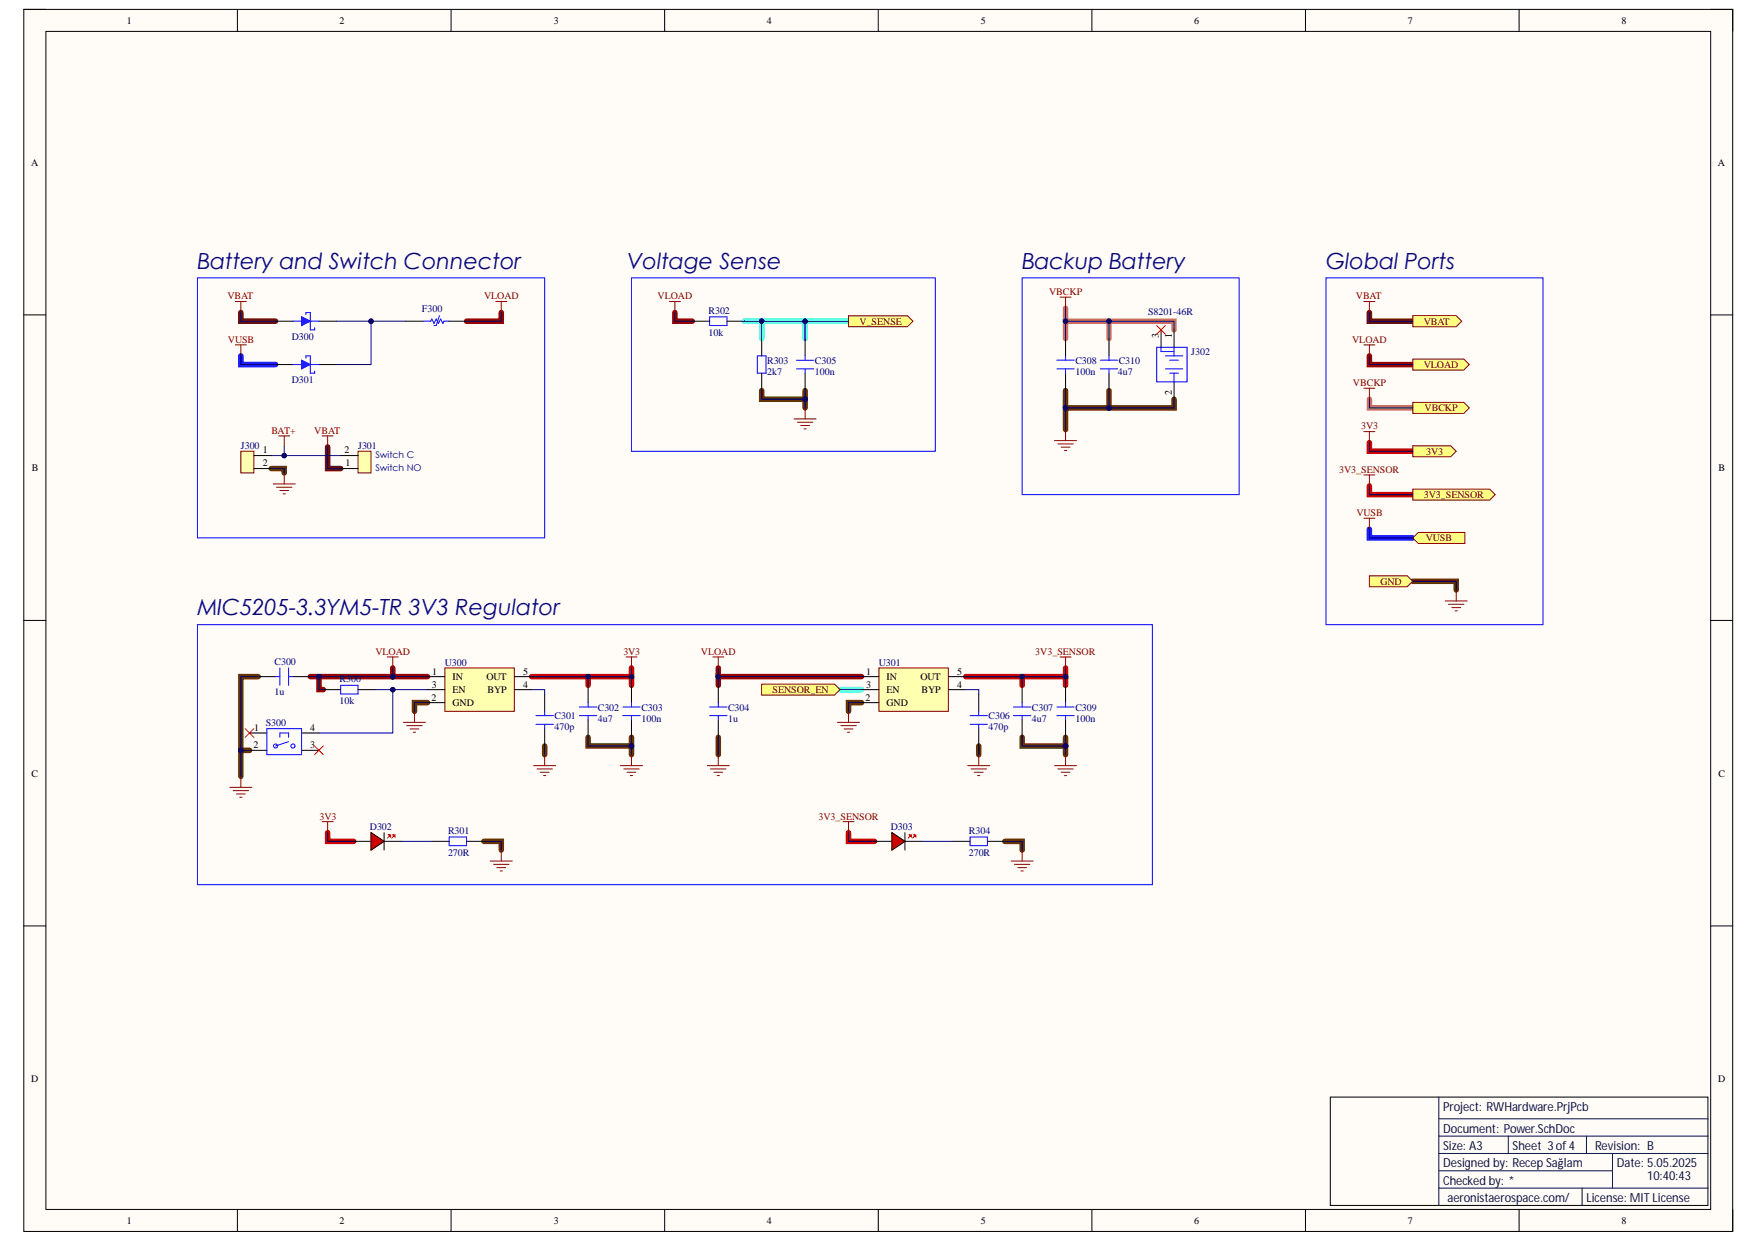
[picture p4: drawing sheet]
<svg xmlns="http://www.w3.org/2000/svg" width="297mm" height="210mm" viewBox="0 0 297 210" stroke-linecap="round" stroke-linejoin="round" font-family="sans-serif">
<path d="M4 1.6h288.6v206.4h-288.6z" fill-rule="evenodd" fill="#fffcf8"/>
<path d="M4 1.6h288.6v206.4h-288.6z" fill="none" stroke="#000" stroke-width=".17"/>
<path d="M7.7 5.3h281.2v198.9h-281.2z" fill-rule="evenodd" fill="#fffcf8"/>
<g fill="none" stroke="#000" stroke-width=".17">
<path d="M4 1.6h3.7M7.7 5.3h281.2v198.9h-281.2zM40.1 1.6v3.7M76.2 1.6v3.7M112.2 1.6v3.7M148.3 1.6v3.7M184.4 1.6v3.7M220.5 1.6v3.7M256.5 1.6v3.7M288.9 1.6h3.7v3.7M4 53.2h3.7M288.9 53.2h3.7"/>
<path d="M4 104.8h3.7M288.9 104.8h3.7M4 156.4h3.7M288.9 156.4h3.7M40.1 204.2v3.8M76.2 204.2v3.8M112.2 204.2v3.8M148.3 204.2v3.8M184.4 204.2v3.8M220.5 204.2v3.8M256.5 204.2v3.8M292.6 204.2v3.8"/>
</g>
<path d="M231.2 74.7v1.5h7.4M231.2 82.1v1.4h7.4M99.3 114.3v1.4M106.6 112.8v1.5h-16.8M106.6 114.3v1.4M172.6 114.3v1.4M179.9 112.8v1.5h-16.8M179.9 114.3v1.4M55.3 140.6v1.5h4.4M143.3 140.6v1.5h4.4" fill="none" stroke="#c00" stroke-width=".93"/>
<g fill="none" stroke="#633300" stroke-width=".93">
<path d="M45.8 79.1h2.2v.8M128.6 66v1.4h7.4v1.5M136 66v1.4M179.9 66v2.9M187.3 66v2.9M198.3 67.4v1.5h-18.4v3.6M238.6 98.2h7.3v1.4M43.6 114.3h-2.9v12.4M72.2 118.7h-2.2v1.4M145.5 118.7h-2.2v1.4M42.1 126.7h-1.4v4.4M92 126v1.4"/>
<path d="M99.3 124.5v1.5h7.3M106.6 124.5v2.9M121.3 124.5v2.9M165.3 126v1.4M172.6 124.5v1.5h7.3M179.9 124.5v2.9M81.7 142.1h3v1.4M169.7 142.1h2.9v1.4"/>
</g>
<path d="M84.6 52.8v1.4h-5.8M114 52.8v1.4h2.9M231.2 60.1v1.5h7.4M52.4 114.3h13.9M53.9 114.3v2.2h.7M66.3 112.8v1.5M66.3 114.3h5.9M121.3 112.8v1.5M145.5 114.3h-24.2v1.4" fill="none" stroke="#900" stroke-width=".93"/>
<path d="M125.7 54.2h17.6M128.6 54.2v3M136 54.2v3M141.9 116.5h3.6" fill="none" stroke="#0ff" stroke-width=".93"/>
<path d="M40.7 52.8v1.4h5.8M231.2 52.8v1.4h7.4M55.3 75.5v3.6h2.2" fill="none" stroke="#600" stroke-width=".93"/>
<path d="M40.7 60.1v1.5h5.8M231.2 89.4v1.4h7.4" fill="none" stroke="#00f" stroke-width=".93"/>
<path d="M179.9 52.1v2.1M187.3 54.2v3M198.3 55.7v-1.5h-18.4v3M231.2 67.4v1.5h7.4" fill="none" stroke="#e06666" stroke-width=".93"/>
<path d="M75.1 112.8h11.7v7.3h-11.7z" fill-rule="evenodd" fill="#ffffb0"/>
<path d="M65.4 110.9h1.9M66.3 110.9v1.9M75.1 112.8h11.7v7.3h-11.7zM105.7 110.9h1.9M106.6 110.9v1.9M38.8 133h3.7M39.4 133.5h2.6M39.9 134.1h1.5M40.5 134.6h.4M40.7 131.1v1.9" fill="none" stroke="#800000" stroke-width=".17"/>
<g fill="none" stroke="#000" stroke-width=".17">
<path d="M43.6 114.3h2.9M49.5 114.3h2.9M72.2 114.3h2.9M72.2 118.7h2.9M72.2 116.5h2.9M86.8 114.3h3M86.8 116.5h3M99.3 115.7v3M106.6 115.7v3M99.3 121.6v2.9M106.6 121.6v2.9M59.7 142.1h3"/>
<path d="M64.9 140.6v2.9"/>
</g>
<g fill="none" stroke="#00f" stroke-width=".17">
<path d="M33.3 105.5h161.3v43.9h-161.3zM46.5 114.3h.8M47.3 112.8v2.9M48.7 112.8v2.9M48.7 114.3h.8M97.8 119.4h3M99.3 118.7v.7M105.2 119.4h2.9M106.6 118.7v.7M97.8 120.8h3M99.3 120.8v.8M105.2 120.8h2.9"/>
<path d="M106.6 120.8v.8"/>
</g>
<path d="M62.7 140.6l2.2 1.5-2.2 1.4z" fill="#f00"/>
<path d="M62.7 140.6l2.2 1.5-2.2 1.4z" fill="none" stroke="#f00" stroke-width=".17"/>
<path d="M62.7 140.6l2.2 1.5-2.2 1.4zM64.9 142.1h2.9" fill="none" stroke="#000" stroke-width=".17"/>
<path d="M65.6 141h.4v.3z" fill="#f00"/>
<path d="M65.6 141h.4v.3zM65.8 141.2l-.4 .3" fill="none" stroke="#f00" stroke-width=".17"/>
<path d="M66.3 141h.4v.3z" fill="#f00"/>
<path d="M66.3 141h.4v.3zM66.5 141.2l-.4 .3" fill="none" stroke="#f00" stroke-width=".17"/>
<path d="M54.4 138.8h1.9M55.3 138.8v1.8M104.8 129.3h3.7M105.3 129.9h2.6M105.9 130.4h1.5M106.5 131h.3M106.6 127.4v1.9M82.8 145.4h3.7M83.3 146h2.7M83.9 146.5h1.5M84.5 147.1h.3M84.7 143.5v1.9" fill="none" stroke="#800000" stroke-width=".17"/>
<path d="M75.9 141.3h2.9v1.5h-2.9z" fill="none" stroke="#00f" stroke-width=".17"/>
<path d="M72.9 142.1h3M78.8 142.1h2.9" fill="none" stroke="#000" stroke-width=".17"/>
<path d="M148.4 112.8h11.7v7.3h-11.7z" fill-rule="evenodd" fill="#ffffb0"/>
<path d="M120.4 110.9h1.8M121.3 110.9v1.9M148.4 112.8h11.7v7.3h-11.7zM179 110.9h1.9M179.9 110.9v1.9M119.4 129.3h3.8M120 129.9h2.6M120.6 130.4h1.4M121.1 131h.4M121.3 127.4v1.9" fill="none" stroke="#800000" stroke-width=".17"/>
<g fill="none" stroke="#000" stroke-width=".17">
<path d="M121.3 115.7v3M145.5 114.3h2.9M145.5 118.7h2.9M145.5 116.5h2.9M160.1 114.3h3M160.1 116.5h3M172.6 115.7v3M179.9 115.7v3M121.3 121.6v2.9M172.6 121.6v2.9M179.9 121.6v2.9M147.7 142.1h2.9"/>
<path d="M152.8 140.6v2.9"/>
</g>
<path d="M119.8 119.4h3M121.3 118.7v.7M171.1 119.4h3M172.6 118.7v.7M178.5 119.4h2.9M179.9 118.7v.7M119.8 120.8h3M121.3 120.8v.8M171.1 120.8h3M172.6 120.8v.8M178.5 120.8h2.9M179.9 120.8v.8" fill="none" stroke="#00f" stroke-width=".17"/>
<path d="M150.6 140.6l2.2 1.5-2.2 1.4z" fill="#f00"/>
<path d="M150.6 140.6l2.2 1.5-2.2 1.4z" fill="none" stroke="#f00" stroke-width=".17"/>
<path d="M150.6 140.6l2.2 1.5-2.2 1.4zM152.8 142.1h2.9" fill="none" stroke="#000" stroke-width=".17"/>
<path d="M153.5 141h.4v.3z" fill="#f00"/>
<path d="M153.5 141h.4v.3zM153.7 141.2l-.3 .3" fill="none" stroke="#f00" stroke-width=".17"/>
<path d="M154.3 141h.4v.3z" fill="#f00"/>
<path d="M41.4 123l1.5 1.5M42.9 123l-1.5 1.5M53.1 126l1.5 1.4M54.6 126l-1.5 1.4M154.3 141h.4v.3zM154.5 141.2l-.4 .3" fill="none" stroke="#f00" stroke-width=".17"/>
<g fill="none" stroke="#800000" stroke-width=".17">
<path d="M39.7 50.9h1.9M39.7 58.2h1.9M40.7 50.9v1.9M40.7 58.2v1.9M83.7 50.9h1.9M84.6 50.9v1.9M113 50.9h1.9M114 50.9v1.9M47.1 73.6h1.8M48 73.6v1.9M48 79.9v1.8M54.4 73.6h1.9"/>
<path d="M55.3 73.6v1.9M134.1 70.7h3.7M134.7 71.3h2.6M135.2 71.9h1.5M135.8 72.4h.3M136 68.9v1.8M46.1 81.7h3.8M46.7 82.3h2.6M47.3 82.8h1.4M47.8 83.4h.4M68.1 122h3.8M68.7 122.5h2.6"/>
<path d="M69.2 123.1h1.5M69.8 123.7h.4M70 120.1v1.9M90.1 129.3h3.7M90.7 129.9h2.6M91.2 130.4h1.5M91.8 131h.4M92 127.4v1.9M141.4 122h3.7M142 122.5h2.6M142.4 138.8h1.8M142.5 123.1h1.5"/>
<path d="M143.1 123.7h.4M143.3 120.1v1.9M143.3 138.8v1.8M163.4 129.3h3.7M164 129.9h2.6M164.5 130.4h1.5M165.1 131h.4M165.3 127.4v1.9M178.1 129.3h3.7M178.6 129.9h2.6M179.2 130.4h1.5M179.8 131h.3"/>
<path d="M179.9 127.4v1.9M170.7 145.4h3.8M171.3 146h2.6M171.9 146.5h1.4M172.4 147.1h.4M172.6 143.5v1.9"/>
</g>
<path d="M33.3 46.9h58.7v43.9h-58.7zM71.5 54.2h1.2l.2-.3 .4 .7 .4-.7 .3 .7 .4-.7 .4 .7 .2-.4h.9M74.2 53.3l-.5 1.7h-.4M106.6 46.9h51.3v29.3h-51.3zM45.1 123h5.8v4.4h-5.8zM46.9 126a.35 .35 0 0 0-.5-.3 .35 .35 0 0 0-.1 .6 .35 .35 0 0 0 .6-.2M47.3 124.5v-.7h1.4v.7M48.7 125.2l-2.2 .8M49.8 126a.35 .35 0 0 0-.4-.4 .35 .35 0 0 0-.2 .6 .35 .35 0 0 0 .6-.1M163.8 141.3h2.9v1.5h-2.9z" fill="none" stroke="#00f" stroke-width=".17"/>
<path d="M68.5 54.2h3M75.9 54.2h2.9M42.1 123.8h3M42.1 126.7h3M50.9 123.8h3M50.9 126.7h3M160.9 142.1h2.9M166.7 142.1h3" fill="none" stroke="#000" stroke-width=".17"/>
<path d="M128.6 115.5h12.3l1 1-1 .9h-12.3z" fill-rule="evenodd" fill="#ffff80"/>
<path d="M128.6 115.5h12.3l1 1-1 .9h-12.3z" fill="none" stroke="#800000" stroke-width=".17"/>
<path d="M143.3 53.3h9.9l1 .9-1 1h-9.9z" fill-rule="evenodd" fill="#ffff80"/>
<path d="M143.3 53.3h9.9l1 .9-1 1h-9.9z" fill="none" stroke="#800000" stroke-width=".17"/>
<path d="M46.5 61.6h3M53.9 61.6h2.9" fill="none" stroke="#000" stroke-width=".17"/>
<path d="M49.5 61.6h1.4M51.7 60.5v-.4h.7v2.9h.7v-.3M52.4 61.6h1.5" fill="none" stroke="#00f" stroke-width=".17"/>
<path d="M50.9 60.8l1.5 .8-1.5 .7z" fill="#00f"/>
<path d="M49.5 54.2h1.4M51.7 53.1v-.3h.7v2.9h.7v-.4M52.4 54.2h1.5M50.9 60.8l1.5 .8-1.5 .7z" fill="none" stroke="#00f" stroke-width=".17"/>
<path d="M46.5 54.2h3M53.9 54.2h2.9" fill="none" stroke="#000" stroke-width=".17"/>
<path d="M50.9 53.5l1.5 .7-1.5 .8z" fill="#00f"/>
<g fill="none" stroke="#00f" stroke-width=".17">
<path d="M50.9 53.5l1.5 .7-1.5 .8zM172.6 46.9h36.7v36.6h-36.7zM195.3 58.6h5.2v5.9h-5.2zM196.1 58.6v.8h2.2M198.3 58.6v1.5M178.5 60.8h2.9M178.5 62.3h2.9M179.9 60.1v.7M179.9 62.3v.7M185.8 60.8h2.9M185.8 62.3h2.9M187.3 60.1v.7"/>
<path d="M187.3 62.3v.7M196.8 60.1h2.9M196.8 62.3h2.9M197.5 60.8h1.5M197.5 63h1.5M198.3 63v1.5"/>
</g>
<path d="M179.9 57.2v2.9M187.3 57.2v2.9M196.1 55.7v2.9M198.3 55.7v2.9M179.9 63v3M187.3 63v3M198.3 64.5v2.9" fill="none" stroke="#000" stroke-width=".17"/>
<path d="M195.3 55l1.5 1.5M196.8 55l-1.5 1.5" fill="none" stroke="#f00" stroke-width=".17"/>
<path d="M179 50.2h1.9M179.9 50.2v1.9M230.3 50.9h1.9M230.3 58.2h1.9M231.2 50.9v1.9M231.2 58.2v1.9M178.1 74.4h3.7M178.6 75h2.6M179.2 75.5h1.5M179.8 76.1h.3M179.9 72.5v1.9" fill="none" stroke="#800000" stroke-width=".17"/>
<path d="M238.6 53.3h7.3l.9 .9-.9 1h-7.3z" fill-rule="evenodd" fill="#ffff80"/>
<path d="M238.6 53.3h7.3l.9 .9-.9 1h-7.3z" fill="none" stroke="#800000" stroke-width=".17"/>
<path d="M238.6 60.6h8.6l.9 1-.9 .9h-8.6z" fill-rule="evenodd" fill="#ffff80"/>
<path d="M230.3 65.6h1.9M231.2 65.6v1.8M238.6 60.6h8.6l.9 1-.9 .9h-8.6z" fill="none" stroke="#800000" stroke-width=".17"/>
<path d="M238.6 68h8.6l.9 .9-.9 .9h-8.6z" fill-rule="evenodd" fill="#ffff80"/>
<path d="M230.3 72.9h1.9M231.2 72.9v1.8M238.6 68h8.6l.9 .9-.9 .9h-8.6z" fill="none" stroke="#800000" stroke-width=".17"/>
<path d="M238.6 75.3h6.4l.9 .9-.9 .9h-6.4z" fill-rule="evenodd" fill="#ffff80"/>
<path d="M238.6 75.3h6.4l.9 .9-.9 .9h-6.4zM230.3 80.2h1.9M231.2 80.2v1.9" fill="none" stroke="#800000" stroke-width=".17"/>
<path d="M238.6 82.6h13l.9 .9-.9 1h-13z" fill-rule="evenodd" fill="#ffff80"/>
<path d="M238.6 82.6h13l.9 .9-.9 1h-13z" fill="none" stroke="#800000" stroke-width=".17"/>
<path d="M231.2 97.2h6.4l1 1-1 .9h-6.4z" fill-rule="evenodd" fill="#ffff80"/>
<path d="M231.2 97.2h6.4l1 1-1 .9h-6.4zM245.9 99.6v1.9M244 101.5h3.8M244.6 102h2.6M245.2 102.6h1.5M245.7 103.2h.4" fill="none" stroke="#800000" stroke-width=".17"/>
<g fill="none" stroke="#000" stroke-width=".17">
<path d="M116.9 54.2h2.9M122.8 54.2h2.9M128.6 57.2v2.9M136 57.2v2.9M128.6 63v3M136 63v3M54.6 116.5h2.9M60.5 116.5h2.9M92 117.2v2.9M165.3 117.2v2.9M92 123v3M165.3 123v3"/>
<path d="M224.6 185.3h63.8v18.3h-63.8z"/>
</g>
<path d="M243 185.3v18.3M243 188.9h45.4M243 191.9h45.4M243 194.8h45.4M243 197.7h29.3M254.7 191.9v2.9M267.9 191.9v2.9M272.3 194.8v5.8M243 200.6h45.4M267.2 200.6v3" fill="none" stroke="#030d42" stroke-width=".17"/>
<g fill="none" stroke="#00f" stroke-width=".17">
<path d="M119.8 53.5h3v1.5h-3zM223.9 46.9h36.7v58.6h-36.7zM127.9 60.1h1.5v2.9h-1.5zM134.5 62.3h2.9M134.5 60.8h2.9M136 60.1v.7M136 62.3v.7M57.5 115.7h3v1.5h-3zM90.5 122.3h2.9M90.5 120.8h2.9M92 120.1v.7M92 122.3v.7"/>
<path d="M163.8 122.3h2.9M163.8 120.8h2.9M165.3 120.1v.7M165.3 122.3v.7"/>
</g>
<path d="M238.6 90.8l.9-.9h7.9v1.9h-7.9z" fill-rule="evenodd" fill="#ffff80"/>
<path d="M230.3 87.5h1.9M231.2 87.5v1.9M238.6 90.8l.9-.9h7.9v1.9h-7.9z" fill="none" stroke="#800000" stroke-width=".17"/>
<path d="M60.5 76.2h2.2v3.7h-2.2z" fill-rule="evenodd" fill="#ffffb0"/>
<path d="M60.5 76.2h2.2v3.7h-2.2z" fill="none" stroke="#800000" stroke-width=".17"/>
<path d="M57.5 79.1h3M57.5 76.9h3" fill="none" stroke="#000" stroke-width=".17"/>
<path d="M40.7 76.2h2.2v3.7h-2.2z" fill-rule="evenodd" fill="#ffffb0"/>
<path d="M40.7 76.2h2.2v3.7h-2.2z" fill="none" stroke="#800000" stroke-width=".17"/>
<path d="M42.9 76.9h2.9M42.9 79.1h2.9" fill="none" stroke="#000" stroke-width=".17"/>
<path d="M106.6 114.3v1.4" fill="none" stroke="#000080" stroke-width=".17"/>
<circle cx="106.6" cy="114.3" r=".37" fill="#000080"/>
<g fill="none" stroke="#000080" stroke-width=".17">
<path d="M99.3 114.3v1.4"/>
<circle cx="106.6" cy="114.3" r=".37"/>
</g>
<circle cx="99.3" cy="114.3" r=".37" fill="#000080"/>
<g fill="none" stroke="#000080" stroke-width=".17">
<path d="M89.8 116.5h2.2v.7M179.9 114.3v1.4M55.3 140.6v1.5h4.4M67.8 142.1h5.1M81.7 142.1h3v1.4"/>
<circle cx="99.3" cy="114.3" r=".37"/>
</g>
<circle cx="179.9" cy="114.3" r=".37" fill="#000080"/>
<g fill="none" stroke="#000080" stroke-width=".17">
<path d="M172.6 114.3v1.4M121.3 124.5v2.9"/>
<circle cx="179.9" cy="114.3" r=".37"/>
</g>
<circle cx="172.6" cy="114.3" r=".37" fill="#000080"/>
<g fill="none" stroke="#000080" stroke-width=".17">
<path d="M66.3 112.8v1.5M72.2 118.7h-2.2v1.4M145.5 118.7h-2.2v1.4M163.1 116.5h2.2v.7M143.3 140.6v1.5h4.4M155.7 142.1h5.2M169.7 142.1h2.9v1.4"/>
<circle cx="172.6" cy="114.3" r=".37"/>
</g>
<circle cx="66.3" cy="114.3" r=".37" fill="#000080"/>
<g fill="none" stroke="#000080" stroke-width=".17">
<path d="M66.3 114.3h5.9"/>
<circle cx="66.3" cy="114.3" r=".37"/>
</g>
<circle cx="66.3" cy="114.3" r=".37" fill="#000080"/>
<g fill="none" stroke="#000080" stroke-width=".17">
<path d="M42.1 126.7h-1.4v4.4"/>
<circle cx="66.3" cy="114.3" r=".37"/>
</g>
<circle cx="40.7" cy="126.7" r=".37" fill="#000080"/>
<g fill="none" stroke="#000080" stroke-width=".17">
<path d="M43.6 114.3h-2.9v12.4"/>
<circle cx="40.7" cy="126.7" r=".37"/>
</g>
<circle cx="40.7" cy="126.7" r=".37" fill="#000080"/>
<g fill="none" stroke="#000080" stroke-width=".17">
<path d="M99.3 124.5v1.5h7.3"/>
<circle cx="40.7" cy="126.7" r=".37"/>
</g>
<circle cx="106.6" cy="126" r=".37" fill="#000080"/>
<g fill="none" stroke="#000080" stroke-width=".17">
<path d="M92 126v1.4M172.6 124.5v1.5h7.3"/>
<circle cx="106.6" cy="126" r=".37"/>
</g>
<circle cx="179.9" cy="126" r=".37" fill="#000080"/>
<g fill="none" stroke="#000080" stroke-width=".17">
<path d="M179.9 124.5v1.5"/>
<circle cx="179.9" cy="126" r=".37"/>
</g>
<circle cx="179.9" cy="126" r=".37" fill="#000080"/>
<g fill="none" stroke="#000080" stroke-width=".17">
<path d="M179.9 126v1.4"/>
<circle cx="179.9" cy="126" r=".37"/>
</g>
<circle cx="179.9" cy="126" r=".37" fill="#000080"/>
<g fill="none" stroke="#000080" stroke-width=".17">
<path d="M45.8 79.1h2.2v.8M66.3 116.5v7.3h-12.4M165.3 126v1.4"/>
<circle cx="179.9" cy="126" r=".37"/>
</g>
<circle cx="66.3" cy="116.5" r=".37" fill="#000080"/>
<g fill="none" stroke="#000080" stroke-width=".17">
<path d="M53.9 114.3v2.2h.7"/>
<circle cx="66.3" cy="116.5" r=".37"/>
</g>
<circle cx="53.9" cy="114.3" r=".37" fill="#000080"/>
<g fill="none" stroke="#000080" stroke-width=".17">
<path d="M114 52.8v1.4h2.9M136 66v1.4"/>
<circle cx="53.9" cy="114.3" r=".37"/>
</g>
<circle cx="136" cy="67.4" r=".37" fill="#000080"/>
<g fill="none" stroke="#000080" stroke-width=".17">
<path d="M128.6 66v1.4h7.4v1.5"/>
<circle cx="136" cy="67.4" r=".37"/>
</g>
<circle cx="136" cy="67.4" r=".37" fill="#000080"/>
<g fill="none" stroke="#000080" stroke-width=".17">
<path d="M128.6 54.2v3"/>
<circle cx="136" cy="67.4" r=".37"/>
</g>
<circle cx="128.6" cy="54.2" r=".37" fill="#000080"/>
<g fill="none" stroke="#000080" stroke-width=".17">
<path d="M136 54.2v3"/>
<circle cx="128.6" cy="54.2" r=".37"/>
</g>
<circle cx="136" cy="54.2" r=".37" fill="#000080"/>
<g fill="none" stroke="#000080" stroke-width=".17">
<path d="M48 75.5v1.4"/>
<circle cx="136" cy="54.2" r=".37"/>
</g>
<circle cx="48" cy="76.9" r=".37" fill="#000080"/>
<g fill="none" stroke="#000080" stroke-width=".17">
<path d="M125.7 54.2h17.6"/>
<circle cx="48" cy="76.9" r=".37"/>
</g>
<circle cx="136" cy="54.2" r=".37" fill="#000080"/>
<circle cx="136" cy="54.2" r=".37" fill="none" stroke="#000080" stroke-width=".17"/>
<circle cx="128.6" cy="54.2" r=".37" fill="#000080"/>
<g fill="none" stroke="#000080" stroke-width=".17">
<path d="M52.4 114.3h13.9"/>
<circle cx="128.6" cy="54.2" r=".37"/>
</g>
<circle cx="53.9" cy="114.3" r=".37" fill="#000080"/>
<circle cx="53.9" cy="114.3" r=".37" fill="none" stroke="#000080" stroke-width=".17"/>
<circle cx="66.3" cy="114.3" r=".37" fill="#000080"/>
<g fill="none" stroke="#000080" stroke-width=".17">
<path d="M63.4 116.5h8.8"/>
<circle cx="66.3" cy="114.3" r=".37"/>
</g>
<circle cx="66.3" cy="116.5" r=".37" fill="#000080"/>
<g fill="none" stroke="#000080" stroke-width=".17">
<path d="M106.6 112.8v1.5h-16.8"/>
<circle cx="66.3" cy="116.5" r=".37"/>
</g>
<circle cx="106.6" cy="114.3" r=".37" fill="#000080"/>
<circle cx="106.6" cy="114.3" r=".37" fill="none" stroke="#000080" stroke-width=".17"/>
<circle cx="99.3" cy="114.3" r=".37" fill="#000080"/>
<g fill="none" stroke="#000080" stroke-width=".17">
<path d="M179.9 112.8v1.5h-16.8"/>
<circle cx="99.3" cy="114.3" r=".37"/>
</g>
<circle cx="179.9" cy="114.3" r=".37" fill="#000080"/>
<circle cx="179.9" cy="114.3" r=".37" fill="none" stroke="#000080" stroke-width=".17"/>
<circle cx="172.6" cy="114.3" r=".37" fill="#000080"/>
<g fill="none" stroke="#000080" stroke-width=".17">
<path d="M106.6 124.5v2.9"/>
<circle cx="172.6" cy="114.3" r=".37"/>
</g>
<circle cx="106.6" cy="126" r=".37" fill="#000080"/>
<g fill="none" stroke="#000080" stroke-width=".17">
<path d="M84.6 52.8v1.4h-5.8M145.5 114.3h-24.2v1.4"/>
<circle cx="106.6" cy="126" r=".37"/>
</g>
<circle cx="121.3" cy="114.3" r=".37" fill="#000080"/>
<g fill="none" stroke="#000080" stroke-width=".17">
<path d="M121.3 112.8v1.5"/>
<circle cx="121.3" cy="114.3" r=".37"/>
</g>
<circle cx="121.3" cy="114.3" r=".37" fill="#000080"/>
<g fill="none" stroke="#000080" stroke-width=".17">
<path d="M40.7 52.8v1.4h5.8M62.7 54.2v7.4h-5.9M40.7 60.1v1.5h5.8M141.9 116.5h3.6"/>
<circle cx="121.3" cy="114.3" r=".37"/>
</g>
<circle cx="62.7" cy="54.2" r=".37" fill="#000080"/>
<g fill="none" stroke="#000080" stroke-width=".17">
<path d="M56.8 54.2h11.7"/>
<circle cx="62.7" cy="54.2" r=".37"/>
</g>
<circle cx="62.7" cy="54.2" r=".37" fill="#000080"/>
<g fill="none" stroke="#000080" stroke-width=".17">
<path d="M187.3 54.2v3"/>
<circle cx="62.7" cy="54.2" r=".37"/>
</g>
<circle cx="187.3" cy="54.2" r=".37" fill="#000080"/>
<g fill="none" stroke="#000080" stroke-width=".17">
<path d="M179.9 66v2.9"/>
<circle cx="187.3" cy="54.2" r=".37"/>
</g>
<circle cx="179.9" cy="68.9" r=".37" fill="#000080"/>
<g fill="none" stroke="#000080" stroke-width=".17">
<path d="M187.3 66v2.9"/>
<circle cx="179.9" cy="68.9" r=".37"/>
</g>
<circle cx="187.3" cy="68.9" r=".37" fill="#000080"/>
<g fill="none" stroke="#000080" stroke-width=".17">
<path d="M198.3 67.4v1.5h-18.4v3.6"/>
<circle cx="187.3" cy="68.9" r=".37"/>
</g>
<circle cx="187.3" cy="68.9" r=".37" fill="#000080"/>
<circle cx="187.3" cy="68.9" r=".37" fill="none" stroke="#000080" stroke-width=".17"/>
<circle cx="179.9" cy="68.9" r=".37" fill="#000080"/>
<g fill="none" stroke="#000080" stroke-width=".17">
<path d="M198.3 55.7v-1.5h-18.4v3"/>
<circle cx="179.9" cy="68.9" r=".37"/>
</g>
<circle cx="179.9" cy="54.2" r=".37" fill="#000080"/>
<circle cx="179.9" cy="54.2" r=".37" fill="none" stroke="#000080" stroke-width=".17"/>
<circle cx="187.3" cy="54.2" r=".37" fill="#000080"/>
<g fill="none" stroke="#000080" stroke-width=".17">
<path d="M179.9 52.1v2.1"/>
<circle cx="187.3" cy="54.2" r=".37"/>
</g>
<circle cx="179.9" cy="54.2" r=".37" fill="#000080"/>
<g fill="none" stroke="#000080" stroke-width=".17">
<path d="M231.2 52.8v1.4h7.4M45.8 76.9h11.7M231.2 60.1v1.5h7.4M231.2 67.4v1.5h7.4M231.2 74.7v1.5h7.4M231.2 82.1v1.4h7.4M231.2 89.4v1.4h7.4M238.6 98.2h7.3v1.4"/>
<circle cx="179.9" cy="54.2" r=".37"/>
</g>
<circle cx="48" cy="76.9" r=".37" fill="#000080"/>
<g fill="none" stroke="#000080" stroke-width=".17">
<path d="M55.3 75.5v3.6h2.2"/>
<circle cx="48" cy="76.9" r=".37"/>
</g>
<g font-size="3.8" fill="#000080">
<text x="33.3" y="45.4">Battery and Switch Connector</text>
<text x="105.9" y="45.4">Voltage Sense</text>
<text x="172.6" y="45.4">Backup Battery</text>
<text x="223.9" y="45.4">Global Ports</text>
<text x="33.3" y="103.9">MIC5205-3.3YM5-TR 3V3 Regulator</text>
</g>
<g font-size="2.1" fill="#030d42">
<text x="243.7" y="191.3">Document: Power.SchDoc</text>
<text x="243.7" y="187.6">Project: RWHardware.PrjPcb</text>
<text x="243.7" y="194.2">Size: A3</text>
<text x="243.7" y="197.1">Designed by: Recep Sağlam</text>
<text x="255.4" y="194.2">Sheet 3of4</text>
<text x="269.4" y="194.2">Revision: B</text>
<text x="273" y="197.1">Date: 5.05.2025</text>
<text x="243.7" y="200.1">Checked by: *</text>
<text x="244.4" y="203">aeronistaerospace.com/</text>
<text x="267.9" y="203">License: MIT License</text>
<text x="278.1" y="199.3">10:40:43</text>
</g>
<g font-size="1.7">
<text x="21.4" y="4">1</text>
<text x="57.3" y="4">2</text>
<text x="93.5" y="4">3</text>
<text x="129.5" y="4">4</text>
<text x="165.6" y="4">5</text>
<text x="201.6" y="4">6</text>
<text x="237.7" y="4">7</text>
<text x="273.8" y="4">8</text>
<text x="5.3" y="28">A</text>
<text x="290.1" y="28">A</text>
<text x="195.7" y="57.1" transform="rotate(-90 195.7 57.1)">3</text>
<text x="197.9" y="57.1" transform="rotate(-90 197.9 57.1)">1</text>
<text x="197.9" y="66.7" transform="rotate(-90 197.9 66.7)">2</text>
<text x="44.4" y="76.6">1</text>
<text x="58.2" y="76.6">2</text>
<text x="5.4" y="79.6">B</text>
<text x="44.4" y="78.8">2</text>
<text x="58.3" y="78.8">1</text>
<text x="290.2" y="79.6">B</text>
<text x="73" y="113.9">1</text>
<text x="88.3" y="113.9">5</text>
<text x="146.3" y="113.9">1</text>
<text x="161.6" y="113.9">5</text>
<text x="72.9" y="118.3">2</text>
<text x="72.9" y="116.1">3</text>
<text x="76.4" y="114.8">IN</text>
<text x="76.4" y="119.2">GND</text>
<text x="76.4" y="117">EN</text>
<text x="82.1" y="114.8">OUT</text>
<text x="82.3" y="117">BYP</text>
<text x="88.3" y="116.1">4</text>
<text x="146.2" y="118.3">2</text>
<text x="146.2" y="116.1">3</text>
<text x="149.7" y="114.8">IN</text>
<text x="149.7" y="119.2">GND</text>
<text x="149.7" y="117">EN</text>
<text x="155.4" y="114.8">OUT</text>
<text x="155.6" y="117">BYP</text>
<text x="161.6" y="116.1">4</text>
<text x="42.9" y="123.4">1</text>
<text x="52.4" y="123.4">4</text>
<text x="5.3" y="131.1">C</text>
<text x="42.8" y="126.4">2</text>
<text x="52.4" y="126.4">3</text>
<text x="290.2" y="131.1">C</text>
<text x="5.3" y="182.7">D</text>
<text x="290.2" y="182.7">D</text>
<text x="21.4" y="206.7">1</text>
<text x="57.3" y="206.7">2</text>
<text x="93.5" y="206.7">3</text>
<text x="129.5" y="206.7">4</text>
<text x="165.6" y="206.7">5</text>
<text x="201.6" y="206.7">6</text>
<text x="237.7" y="206.7">7</text>
<text x="273.8" y="206.7">8</text>
</g>
<g font-size="1.7" fill="#800000">
<text x="38.4" y="50.6">VBAT</text>
<text x="81.7" y="50.6">VLOAD</text>
<text x="111.1" y="50.6">VLOAD</text>
<text x="177.2" y="49.8">VBCKP</text>
<text x="229" y="50.6">VBAT</text>
<text x="38.5" y="57.9">VUSB</text>
<text x="145.1" y="54.8">V_SENSE</text>
<text x="228.3" y="57.9">VLOAD</text>
<text x="240.4" y="54.8">VBAT</text>
<text x="228.5" y="65.2">VBCKP</text>
<text x="240.4" y="62.1">VLOAD</text>
<text x="240.5" y="69.5">VBCKP</text>
<text x="45.8" y="73.3">BAT+</text>
<text x="53.1" y="73.3">VBAT</text>
<text x="229.9" y="72.5">3V3</text>
<text x="240.8" y="76.8">3V3</text>
<text x="226.1" y="79.9">3V3_SENSOR</text>
<text x="229" y="87.2">VUSB</text>
<text x="240.4" y="84.1">3V3_SENSOR</text>
<text x="240.8" y="91.4">VUSB</text>
<text x="233.1" y="98.7">GND</text>
<text x="63.4" y="110.6">VLOAD</text>
<text x="105.3" y="110.6">3V3</text>
<text x="118.4" y="110.6">VLOAD</text>
<text x="174.8" y="110.6">3V3_SENSOR</text>
<text x="130.5" y="117">SENSOR_EN</text>
<text x="54" y="138.4">3V3</text>
<text x="138.2" y="138.4">3V3_SENSOR</text>
</g>
<g font-size="1.7" fill="#000080">
<text x="71.3" y="52.7">F300</text>
<text x="119.6" y="53">R302</text>
<text x="193.9" y="53.2">S8201-46R</text>
<text x="49.3" y="57.4">D300</text>
<text x="119.6" y="56.7">10k</text>
<text x="201.2" y="60">J302</text>
<text x="49.3" y="64.7">D301</text>
<text x="129.5" y="61.4">R303</text>
<text x="129.5" y="63.3">2k7</text>
<text x="137.6" y="61.4">C305</text>
<text x="137.6" y="63.3">100n</text>
<text x="181.6" y="61.4">C308</text>
<text x="181.6" y="63.3">100n</text>
<text x="188.7" y="63.4">4u7</text>
<text x="188.9" y="61.4">C310</text>
<text x="40.7" y="75.9">J300</text>
<text x="60.5" y="75.9">J301</text>
<text x="46.4" y="112.3">C300</text>
<text x="75.1" y="112.5">U300</text>
<text x="148.4" y="112.5">U301</text>
<text x="46.4" y="117.4">1u</text>
<text x="57.3" y="115.2">R300</text>
<text x="57.3" y="118.9">10k</text>
<text x="100.9" y="120">C302</text>
<text x="108.3" y="120">C303</text>
<text x="122.9" y="120">C304</text>
<text x="174.2" y="120">C307</text>
<text x="181.6" y="120">C309</text>
<text x="44.9" y="122.5">S300</text>
<text x="93.6" y="121.5">C301</text>
<text x="93.6" y="123.3">470p</text>
<text x="100.9" y="121.8">4u7</text>
<text x="108.3" y="121.8">100n</text>
<text x="122.9" y="121.8">1u</text>
<text x="166.9" y="121.5">C306</text>
<text x="166.9" y="123.3">470p</text>
<text x="174.2" y="121.8">4u7</text>
<text x="181.6" y="121.8">100n</text>
<text x="62.5" y="140.1">D302</text>
<text x="75.7" y="140.8">R301</text>
<text x="150.4" y="140.1">D303</text>
<text x="163.6" y="140.8">R304</text>
<text x="75.7" y="144.5">270R</text>
<text x="163.6" y="144.5">270R</text>
</g>
<g font-size="1.6" fill="#000080">
<text x="63.4" y="77.3">Switch C</text>
<text x="63.4" y="79.5">Switch NO</text>
</g>
</svg>
